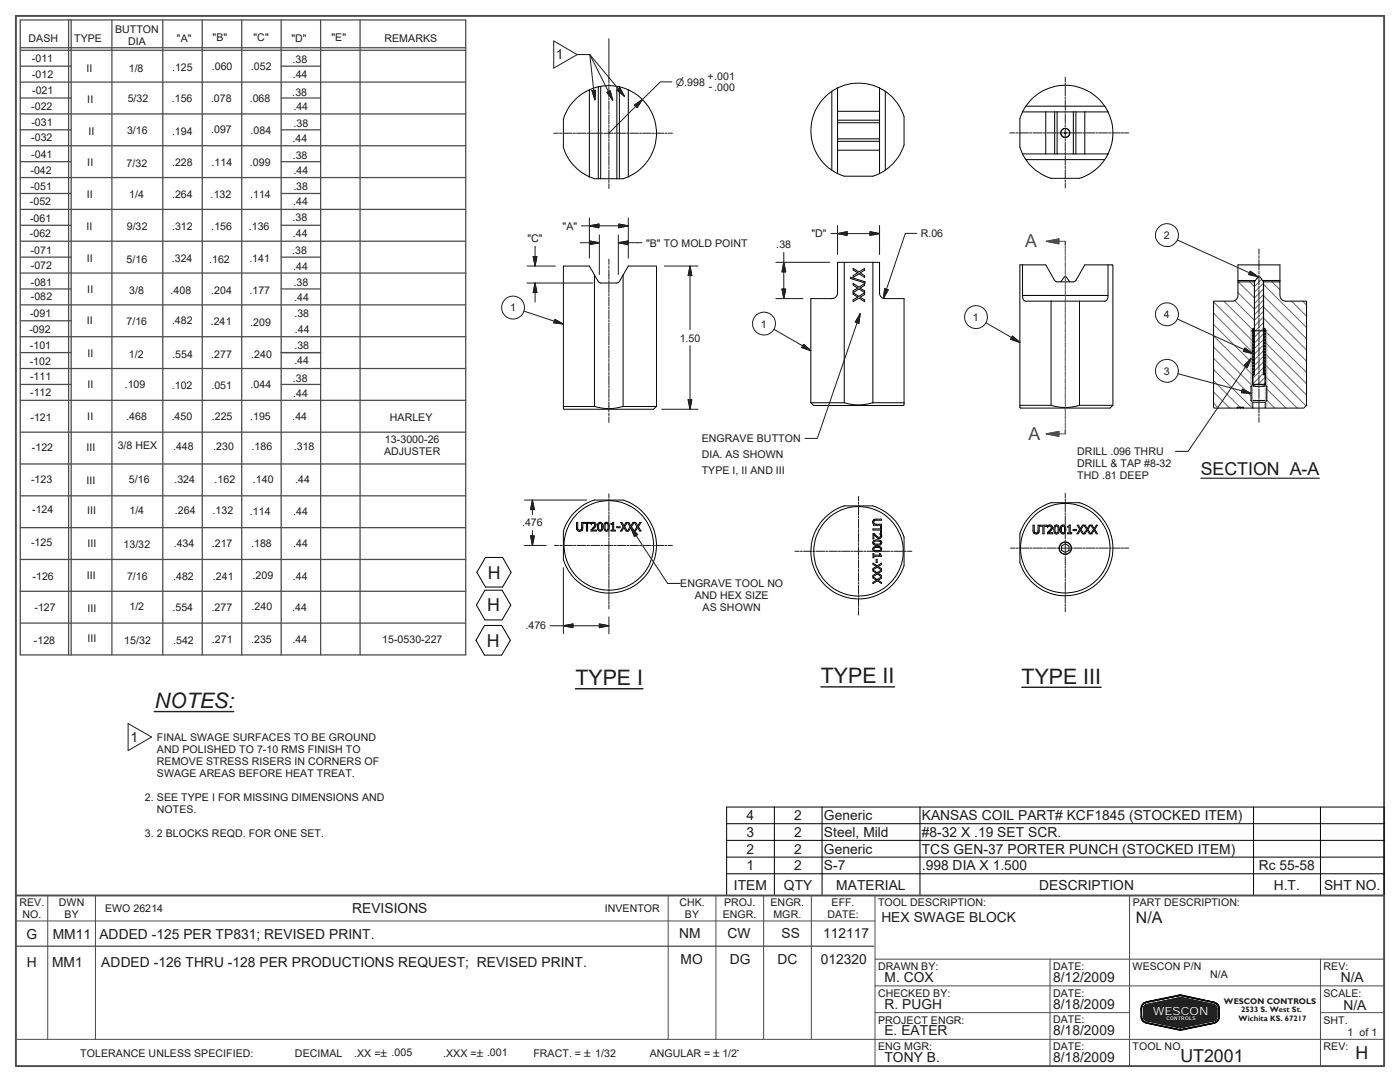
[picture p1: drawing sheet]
<svg xmlns="http://www.w3.org/2000/svg" width="279mm" height="216mm" viewBox="0 0 279 216" stroke-linecap="round" stroke-linejoin="round" font-family="sans-serif">
<g fill="none" stroke="#686868" stroke-width=".2">
<path d="M246.4 60l3.9 3.9 1.8-1.8M247.1 58.4l3.2 3.3 1.8-1.8M247.1 56.2l3.2 3.2 1.8-1.7M251.2 55.2l-.4 .4M251.8 55.8l-1.5 1.4-.9-1M252.1 58.8l-1.7 1.8M252.1 56.5l-1.7 1.8M252.2 59l8.6 8.6M252.2 56.8l8.6 8.6M253.9 56.2l1.5 1.6M242.2 78.2l3.2 3.2M242.2 76l5.3 5.3"/>
<path d="M242.2 73.7l7.7 7.7M242.2 71.5l7.5 7.5M242.2 69.2l7.7 7.8M242.2 67l7.8 7.8M242.2 64.7l7.8 7.9M242.2 62.5l7.8 7.8M242.2 60.2l7.8 7.9M244.3 60.1l5.7 5.7M250 65.7l.3 .1M250.1 70.5l.2 .1M250.1 69.9l.2 .1M250.1 71.1l.2 .1"/>
<path d="M250.1 69.3l.2 .1M250.1 71.8l.2 .1M250.1 68.7l.2 .1M250.1 72.4l.2 .1M250.1 68.1l.2 .1M250.1 73l.2 .1M250.1 67.5l.2 .1M250.1 73.6l.2 .1M250.1 66.9l.2 .1M250.1 74.2l.2 .1M250.1 66.3l.2 .1M250.2 74.7l.1 .1"/>
<path d="M252.1 74.5l-2.1 2.1M252.1 73.4l-2.1 2.1M252.1 72.2l-1.7 1.8M252.1 71.1l-1.7 1.8M252.1 70l-1.7 1.8M252.1 68.9l-1.7 1.7M252.1 67.8l-1.7 1.7M252.1 66.6l-1.7 1.8M252.1 65.5l-1.7 1.8M252.1 64.4l-1.7 1.8M252.1 63.3l-1.7 1.7M252.1 61l-1.7 1.8"/>
<path d="M252.2 63.5l8.6 8.6M252.2 61.3l8.6 8.6M252.2 66l.2 .1M252.2 70.8l.2 .2M252.2 70.2l.2 .1M252.2 69.6l.2 .1M252.2 72.1l.2 .1M252.2 69l.2 .1M252.2 72.7l.2 .1M252.2 68.4l.2 .1M252.2 73.3l.2 .1M252.2 73.9l.2 .1"/>
<path d="M252.2 67.2l.2 .1M252.2 74.5l.2 .1M252.2 66.6l.2 .1M252.2 71.4l.3 .1M252.2 67.7l.3 .2M252.5 76.4l-.3 .3M252.5 75.3l-1.4 1.4M252.5 70.6l8.3 8.2M252.5 68.3l8.3 8.3M252.5 66.1l8.3 8.2M252.5 75.1l6.4 6.3M252.5 72.8l8.1 8.2"/>
<path d="M252.8 79.9l1.6 1.5M252.8 77.6l3.8 3.8M257.8 60.1l3 3M260 60.1l.8 .8M242.2 80.5l1 .9"/>
</g>
<g fill="none" stroke="#000" stroke-width=".2">
<path d="M117.6 17.9a9.6 9.6 0 0 0-5.2 5.8v5.7a9.6 9.6 0 0 0 5.2 5.9M119.4 17.3l-1.8 .6v17.4M119.9 17.2l-.5 .1v18.4M119.9 17.2l1.3-.1 1.9 .1M119.9 17.2v18.5M123.1 17.2v18.5M123.1 17.2l.5 .1v18.4M123.6 17.3l1.8 .6M125.4 17.9a9.5 9.5 0 0 1 5.6 8.7 9.5 9.5 0 0 1-5.6 8.7M125.4 17.9v17.4M166 18.2a9.5 9.5 0 0 0 0 15.8M167.2 17.5a9.7 9.7 0 0 1 8.3 0"/>
<path d="M167.2 17.5l-1.2 .7v15.8l1.2 .6M167.2 17.5v6.5M175.5 17.5l1.2 .7v15.8l-1.2 .6M175.5 17.5v6.5M176.7 18.2a10.3 10.3 0 0 1 3.7 5v5.7a9.6 9.6 0 0 1-3.7 5.1M117.6 35.3l1 .4h.8M119.4 35.7h.5M119.9 35.7h3.2M123.1 35.7h.5M125.4 35.3l-1 .4h-.8M167.2 34.6l1.3 .6h5.7l1.3-.6M167.2 28.2h8.3"/>
<path d="M167.2 24.5h8.3M167.2 22.2h8.3M167.2 27.7h8.3M167.2 24h8.3M167.2 30h8.3M167.2 27.7v.5M167.2 24v.5M167.2 24.5v3.2M167.2 28.2v6.4M175.5 27.7v.5M175.5 24.5v3.2M175.5 28.2v6.4"/>
<path d="M175.5 24v.5M204.1 22.3l.6-1.1h15.8l.6 1.1M204.1 30.7h6.4M204.1 22.3h6.4M204.1 22.3l-.6 1.4v5.7l.6 1.3M204.7 31.9a9.3 9.3 0 0 0 5.1 3.7h5.6a9.8 9.8 0 0 0 5.1-3.7M204.7 21.2a9.5 9.5 0 0 1 15.8 0M208.7 22.3v8.4M210.5 30.7h.5M210.5 22.3v8.4M210.5 22.3h.5M211 22.3h3.2"/>
<path d="M211 30.7h3.2M211 22.3v8.4M214.2 30.7h.5M214.2 22.3v8.4M214.2 22.3h.5M214.7 22.3h6.4M214.7 30.7h6.4M214.7 22.3v8.4M216.5 22.3v8.4M221.1 30.7l-.6 1.2h-15.8l-.6-1.2M221.1 22.3a9.5 9.5 0 0 1 0 8.4M118.6 54.9l.9 1.4 .4 .2 3.5-.1 1-1.5"/>
<path d="M118.6 54.9l-1-1.8h-5.2v28M118.6 54.9v26.2M124.4 54.9v26.2M124.4 54.9l1-1.8h5.6v28M168.5 52.3h5.7M168.5 52.3v28.1M168.5 52.3h-1.3v6.1a1.15 1.15 0 0 1-1.2 1.2h-4.2v20.8M169.8 55.3l2.8 .9v.3l-2.8-.9zM170.3 56.6l1.1 .7 1.2-.7v.3l-.9 .6 .9 .5v.8l-.9 .5 .9 .6v.3l-1.2-.7-1.1 .7v-.4l.9-.5-.9-.6v-.7l.9-.5-.9-.6zM170.3 53.6l1.1 .7 1.2-.7v.3l-.9 .6 .9 .5v.4l-1.2-.8-1.1 .8v-.4l.9-.6-.9-.5zM172.6 58.4l-1.2-.7-1.1 .7 1.1 .7 1.2-.7M174.2 52.3v28.1"/>
<path d="M174.2 52.3h1.3v6.1a1.12 1.12 0 0 0 1.2 1.2h3.7v20.8M204.1 58.9l.1 .9 .4 .3h5.2M204.1 58.9h17l-.1 .7-.4 .5h-5.2M204.1 52.9h4.6l1.8 3.1 .5 .2h3.5l2-3.3h4.6M204.1 52.9h-.6v28M204.1 52.9v6M211.7 56.2l.7-1h.4l.7 1M221.1 52.9h1v28M221.1 52.9v6M247.1 56v.2M247.1 56v-3.1h8.3v3.1M247.1 56h3.5"/>
<path d="M250.3 56.2h.1M251.1 55.2h.3l.7 1v18.6h.4v1.9h-2.5v-1.9h.4v-18.6zM251.9 56h3.5M252.1 56.2h.1M255.4 56v.2M209.8 60.1h5.6M209.8 60.1v20.8M215.4 60.1v20.8M249.7 66h3.1M249.7 79.9h3.1M249.7 79.9a1.88 1.88 0 0 0 1.8 .4h1l.3-.4M249.7 77.1a3.3 3.3 0 0 1 3.1 0"/>
<path d="M249.7 77.1v2.8M249.7 77.1h3.1M250 65.6h.1M250 76.9v-11.3l.3-.2v-9.2h-3.2l-.1 3-.4 .7-.7 .2h-3.7v21.2l.1 .1h4.6v-.1h1.2v.1h1.9v-1.2M250 66.3l.4 .2M250 74.3l.4 .1M250 66.9l.4 .2M250 73.6l.4 .2M250 67.5l.4 .2M250 73l.4 .2M250 68.2l.4 .1M250 72.4l.4 .2"/>
<path d="M250 68.7l.4 .3M250 71.8l.4 .2M250 69.4l.4 .2M250 71.2l.4 .2M250 70l.4 .2M250 70.6l.4 .2M250 65.6l.3 .1-.2 .2zM250 65.7l.4 .2M250.1 74.7l.2 .1zM250.3 66.2h.1M250.3 74.7l.1 .1M250.3 74.1h.1"/>
<path d="M250.3 66.8h.1M250.3 73.5h.1M250.3 67.4h.1M250.3 72.9h.1M250.3 68l.1 .1M250.3 72.3h.1M250.3 68.6l.1 .1M250.3 71.7h.1M250.3 69.2l.1 .1M250.3 71.1h.1M250.3 69.8l.1 .1M250.3 70.5h.1"/>
<path d="M250.3 72.3l-.3 .1M250.3 72.3v.2l-.3-.1M250.3 65.6h.1M250.3 65.4h.1M252.1 66.4l.4 .2M252.1 66.7h.1M252.1 74.3l.4 .2M252.1 74.7h.1M252.1 67l.4 .2M252.1 67.3h.1M252.1 73.7l.4 .2M252.1 74h.1"/>
<path d="M252.1 67.6l.4 .2M252.1 67.9h.1M252.1 73.1l.4 .2M252.1 73.4h.1M252.1 68.2l.4 .3M252.1 68.6h.1M252.1 72.5l.4 .2M252.1 72.8h.1M252.1 68.9l.4 .2M252.1 69.2h.1M252.1 71.9l.4 .2M252.1 72.2h.1"/>
<path d="M252.1 69.5l.4 .2M252.1 69.8h.1M252.1 71.3l.4 .2M252.1 71.6h.1M252.1 70.1l.4 .2M252.1 70.4h.1M252.1 70.7l.4 .2M252.1 71h.1M252.1 65.6h.4M252.1 65.8l.4 .2M252.1 65.4h.1M252.1 66.1h.1"/>
<path d="M252.5 76.9v-11.3l-.3-.2v-9.2h3.2v2.7l.1 .6 .4 .4 .7 .2h4.2v20.8l-.6 .5h-7.7v-1.2M252.8 77.1v2.8M112.4 81.1h6.2M124.4 81.1h6.6M124.4 81.1a9.9 9.9 0 0 1-5.8 0M131 81.1l-.6 .6h-16.8a1.07 1.07 0 0 1-1.2-.2v-.4M161.8 80.4h6.7M168.5 80.4a9.9 9.9 0 0 0 5.7 0M174.2 80.4h6.2M180.4 80.4v.4a.67 .67 0 0 1-.8 .1h-17.2l-.6-.5M203.5 80.9h6.3M209.8 80.9a9.7 9.7 0 0 0 5.6 0"/>
<path d="M215.4 80.9h6.7M222.1 80.9l-.6 .5h-16.8a1.06 1.06 0 0 1-1.2-.1v-.4M246.9 81.4h.1M247 81.4h.5M247 81.3v.1M247.5 81.4h.6M247.5 81.3v.1M248.1 81.3v.1M250 81.4h2.5M96.8 117.8h3.4l1.7 2.9-1.7 3h-3.4l-1.7-3zM96.9 111.2h3.4l1.7 3-1.7 2.9h-3.4l-1.7-2.9zM114.5 102.4a7.7 7.7 0 0 1 4.6-2.6h2.9a7.2 7.2 0 0 1 6.7 2.8 9.5 9.5 0 0 1-2.6 14.6 9.5 9.5 0 0 1-13.7-5.8v-3a7 7 0 0 1 2.1-6z"/>
<path d="M115.1 104.2h.2v1.4l.4 .2 .3-.2 .1-1.4h.2v1.3l-.2 .4-.6 .1-.4-.3zM116.5 104.2h1.3v.2h-.5v1.6h-.2v-1.6h-.6zM118 104.3l.6-.1 .3 .2-.1 .7-.6 .7h.8v.2h-1v-.3l.7-.9-.1-.4-.6 .2zM118 104.6h.1M119.4 104.4l.6-.2 .3 .4v.9l-.4 .5-.5-.1-.1-.3v-1zM119.6 104.4l.4 .1 .1 .4-.1 .8-.2 .1h-.2l-.1-.3v-.7zM120.8 104.3h.5l.3 .3-.1 1.1-.3 .3-.4-.1-.2-.2-.1-1.1zM120.9 104.4h.3l.2 .4v.7l-.3 .3-.2-.1-.1-.2zM121.9 104.5l.6-.3v1.6h.3v.2h-.9v-.2h.4v-1.2h-.4zM123.1 105.1h.6v.2h-.6zM123.9 104.2h.2l.4 .7 .4-.7h.6l.4 .7 .4-.7h.6l.4 .7 .4-.7h.2l-.5 .9 .5 .9h-.2l-.4-.7-.5 .7h-.5l-.4-.7-.4 .7h-.6l-.4-.7-.4 .7h-.3l.6-.9zM125.2 104.2l-.5 .9 .5 .9"/>
<path d="M125.2 104.2l.6 .9-.6 .9M126.6 104.2l.5 .9-.5 .9-.6-.9zM164.7 103.3a7.2 7.2 0 0 1 6.4-2.4h.7a7.1 7.1 0 0 1 6.5 2.6 7.2 7.2 0 0 1 2.1 6.3v.7a7.2 7.2 0 0 1-2.8 6.7 9.5 9.5 0 0 1-13.2-.7 9.5 9.5 0 0 1 .3-13.2zM174.2 110.5h.2v.3h1.1v-.3h.2l.2 .5h-1.5v.3h-.2zM174.2 106.5h.3l.8 .7h.4l.1-.4-.2-.3h.3v.6l-.2 .3h-.4l-.9-.7v.8h-.2zM174.2 105.5h1.5v-.5h.2v1.3h-.2v-.5h-1.5zM174.2 112.4l.8 .5 .9-.5v.2l-.6 .5 .6 .4v.5l-.6 .4 .6 .4v.6l-.6 .4 .6 .4v.2l-.8-.5-.9 .5v-.2l.7-.4-.7-.5v-.5l.7-.4-.7-.4v-.6l.7-.4-.7-.4zM174.2 115.1l.9-.6 .8 .6-.9 .6zM174.3 109.2l1-.2 .4 .1 .3 .5-.1 .3-.3 .2h-1.1l-.3-.5zM174.3 103.8l.3-.2h1.3v.2h-1.3l-.2 .3 .1 .4 1.4 .1v.2l-1.5-.1-.2-.4zM174.3 107.9l.6-.2 .7 .1 .3 .2v.5l-.4 .3h-.9l-.4-.4zM174.3 104.6h.1"/>
<path d="M174.4 108.1l.3-.1h.8l.2 .1 .1 .3-.3 .2h-.9l-.2-.2zM174.4 109.4l1.1-.1 .2 .1 .1 .2-.3 .3-1-.1-.1-.2zM174.9 111.6h.1v.6h-.1zM175.6 106.5h.1M175.9 113.7l-.8-.5-.9 .5 .8 .6 .9-.6M206.1 102.4a7.5 7.5 0 0 1 4.1-2.1h2.9a7.2 7.2 0 0 1 6.7 2.8 9.5 9.5 0 0 1-2.6 14.6 9.5 9.5 0 0 1-13.7-5.7v-3.1a7.2 7.2 0 0 1 2.6-6.5zM206.2 104.8h.2v1.4l.4 .1 .3-.1 .1-1.4h.2v1.3l-.1 .3-.5 .2-.5-.2-.1-.3zM207.5 104.8h1.4v.2h-.5v1.5h-.3v-1.5h-.6zM209.1 104.9l.7-.1 .2 .2v.5l-.7 .8h.8v.2h-1v-.3l.7-.8-.1-.4-.6 .1zM209.1 105.1h.1M210.5 104.9l.5-.1 .3 .3 .1 .8-.1 .4-.3 .2h-.3l-.3-.3-.1-.8zM210.6 105.1l.4-.2 .2 .3v.9l-.3 .2-.3-.1z"/>
<path d="M211.8 104.9l.6-.1 .3 .5v.7l-.4 .5h-.3l-.3-.2-.1-.9zM211.9 108.9l.7-.4 .7 .4v.9l-.7 .4-.7-.4zM211.9 105l.3-.1 .2 .3v.8l-.2 .3h-.2l-.1-.2zM213.1 105l.5-.2v1.5h.3v.2h-.8v-.2h.3v-1.1h-.3zM214.2 105.6h.6v.3h-.6zM215 104.8h.2l.4 .7 .4-.7h.6l.4 .7 .4-.7h.6l.4 .7 .4-.7h.2l-.5 .8 .5 .9h-.2l-.4-.7-.5 .7h-.5l-.4-.7-.4 .7h-.6l-.4-.7-.4 .7h-.3l.6-.9zM216.3 104.8l.6 .8-.6 .9-.5-.9 .5-.8M217.7 104.8l-.6 .8 .6 .9M217.7 104.8l.5 .8-.5 .9M96.7 124.8h3.4l1.8 3-1.8 2.9h-3.4l-1.7-2.9zM145 161h131.2v17.7h-131.2zM145 164.4h131.2"/>
<path d="M145 167.7h131.2M145 171h131.2M145 174.3h131.2M154.5 161v17.7M164.1 161v17.7M183.6 161v17.7M250.2 161v17.7M263.5 161v17.7M228.1 200.3l.7-.4 6.7-1.4 7.3 1.7 .5 .8v2.1l-.3 .7-.7 .4-6.8 1.4-7.2-1.7-.4-.3-.2-.8 .1-1.8zM228.2 200.4l.6-.4 6.7-1.4 7.2 1.7 .3 .3 .2 .4v2.1l-.2 .5-.7 .5-6.8 1.4-7.1-1.6-.4-.4-.2-.7 .1-1.8z"/>
<circle cx="212.6" cy="26.5" r=".18"/>
<circle cx="212.6" cy="26.5" r=".92"/>
<circle cx="212.6" cy="26.5" r=".88"/>
<circle cx="250.2" cy="70.6" r=".15"/>
<circle cx="250.2" cy="70" r=".15"/>
<circle cx="250.2" cy="71.2" r=".15"/>
<circle cx="250.2" cy="71.8" r=".15"/>
<circle cx="250.2" cy="68.2" r=".15"/>
<circle cx="250.2" cy="73.6" r=".15"/>
<circle cx="250.2" cy="66.3" r=".15"/>
<circle cx="250.2" cy="69.4" r=".15"/>
<circle cx="250.2" cy="68.7" r=".15"/>
<circle cx="250.2" cy="73" r=".15"/>
<circle cx="250.2" cy="67.5" r=".15"/>
<circle cx="250.2" cy="66.9" r=".15"/>
<circle cx="250.2" cy="74.3" r=".15"/>
<circle cx="252.3" cy="66" r=".15"/>
<circle cx="252.3" cy="70.9" r=".15"/>
<circle cx="252.3" cy="71.5" r=".15"/>
<circle cx="252.3" cy="70.3" r=".15"/>
<circle cx="252.3" cy="67.8" r=".15"/>
<circle cx="252.3" cy="69.7" r=".15"/>
<circle cx="252.3" cy="69.1" r=".15"/>
<circle cx="252.3" cy="72.7" r=".15"/>
<circle cx="252.3" cy="73.9" r=".15"/>
<circle cx="252.3" cy="66.6" r=".15"/>
<circle cx="252.3" cy="72.1" r=".15"/>
<circle cx="252.3" cy="68.5" r=".15"/>
<circle cx="252.3" cy="73.3" r=".15"/>
<circle cx="252.3" cy="67.2" r=".15"/>
<circle cx="252.3" cy="74.5" r=".15"/>
<circle cx="121.5" cy="108.8" r="8.9"/>
<circle cx="171.4" cy="110" r="8.9"/>
<circle cx="212.6" cy="109.4" r="1.2"/>
<circle cx="212.6" cy="109.4" r="1.23"/>
<circle cx="212.6" cy="109.4" r="8.9"/>
</g>
<g fill="none" stroke="#969696" stroke-width=".2">
<path d="M249.7 66v.3M249.7 66.5v.6M249.7 67.3v.6M249.7 68v.6M249.7 68.8v.6M249.7 69.6v.6M249.7 70.3v.7M249.7 71.1v.6M249.7 71.9v.6M249.7 72.6v.7M249.7 73.4v.6M249.7 74.2v.6"/>
<path d="M249.7 75v.6M249.7 75.7v.6M249.7 76.5v.6M249.7 77.3v.6M249.7 78.1v.6M249.7 78.8v.7M249.7 79.6v.6M250 77v.3M250 77.4v.7M250 78.3v.6M250 79.1v.6M250 79.9v.3"/>
<path d="M252.5 77v.3M252.5 77.4v.7M252.5 78.3v.6M252.5 79.1v.6M252.5 79.9v.3M252.8 66v.3M252.8 66.5v.6M252.8 67.3v.6M252.8 68v.6M252.8 68.8v.6M252.8 69.6v.6M252.8 70.3v.7"/>
<path d="M252.8 71.1v.6M252.8 71.9v.6M252.8 72.6v.7M252.8 73.4v.6M252.8 74.2v.6M252.8 75v.6M252.8 75.7v.6M252.8 76.5v.6M252.8 77.3v.6M252.8 78.1v.6M252.8 78.8v.7M252.8 79.6v.6"/>
<path d="M249.7 80.4v.6M249.7 81.1v.3M252.8 80.4v.6M252.8 81.1v.3"/>
</g>
<path d="M239.6 95.4h23.7" fill="none" stroke="#1b1b1b" stroke-width=".23"/>
<g fill="#1b1b1b" stroke="#1b1b1b" stroke-width=".2">
<path d="M228.6 200.6l.3-.2z"/>
<path d="M228.4 200.7l.5-.3z"/>
<path d="M228.4 200.7l.5-.3-.6 .5z"/>
<path d="M228.3 200.9l.6-.5-.6 .6z"/>
<path d="M228.3 201l.6-.6-.7 .9z"/>
<path d="M228.9 200.4l-.7 2.4v-1.5z"/>
<path d="M228.9 200.4v3.3l-.7-.9z"/>
<path d="M228.2 202.8l.7 .9z"/>
<path d="M228.3 203l.6 .7z"/>
<path d="M228.3 203.2l.6 .5z"/>
<path d="M228.4 203.3l.5 .4z"/>
<path d="M228.6 203.5l.3 .2z"/>
<path d="M228.9 200.4l6.6-1.4-6.6 4.7z"/>
<path d="M228.9 203.7l6.6-4.7v6.1z"/>
<path d="M235.5 199l6.7 1.4-6.7 4.7z"/>
<path d="M235.5 205.1l6.7-4.7v3.3z"/>
<path d="M242.2 200.4l.6 .9-.6 2.4z"/>
<path d="M242.8 201.3v1.6l-.6 .8z"/>
<path d="M242.8 202.9l-.6 .8z"/>
<path d="M242.8 203.1l-.6 .6z"/>
<path d="M242.2 203.7l.5-.5z"/>
<path d="M242.2 203.7l.5-.3z"/>
<path d="M242.2 203.7l.3-.2z"/>
<path d="M242.2 200.4l.6 .7v.2z"/>
<path d="M242.2 200.4l.6 .7z"/>
<path d="M242.2 200.4l.5 .5z"/>
<path d="M242.2 200.4l.5 .3z"/>
<path d="M242.2 200.4l.3 .2z"/>
<path d="M228.8 199.9l6.7-1.3-6.7 1.4z"/>
<path d="M228.5 200l.3-.1v.1z"/>
<path d="M228.5 200h.3l-.2 .1z"/>
<path d="M228.2 200.2l.3-.2 .1 .1z"/>
<path d="M228.2 200.2l.4-.1-.3 .2z"/>
<path d="M228.2 200.2l.1 .1-.3 .1z"/>
<path d="M228 200.4l.3-.1z"/>
<path d="M228 200.4h.1l-.2 .3z"/>
<path d="M227.9 200.7l.2-.3-.1 .3z"/>
<path d="M227.9 200.7h.1l-.2 .2z"/>
<path d="M228 200.7l-.2 .2z"/>
<path d="M227.8 200.9l.1 .1-.2 .3z"/>
<path d="M227.9 201l-.2 .3z"/>
<path d="M227.7 201.3h.1v1.5z"/>
<path d="M227.7 201.3l.1 1.5h-.1z"/>
<path d="M227.7 202.8l.2 .3z"/>
<path d="M227.7 202.8l.2 .3-.1 .1z"/>
<path d="M227.8 203.2l.1-.1 .1 .3z"/>
<path d="M227.8 203.2l.2 .2h-.1z"/>
<path d="M227.9 203.4h.1l.1 .2z"/>
<path d="M227.9 203.4l.2 .2-.1 .1z"/>
<path d="M228 203.7l.1-.1 .2 .2z"/>
<path d="M228 203.7l.3 .1z"/>
<path d="M228.2 203.9l.4 .1z"/>
<path d="M228.6 204h.2h-.3z"/>
<path d="M228.5 204h.3z"/>
<path d="M228.8 204l6.7 1.5z"/>
<path d="M228.8 204.1l6.7 1.4v.1z"/>
<path d="M235.5 205.5l6.8-1.3-6.8 1.4z"/>
<path d="M235.5 198.6l6.8 1.4z"/>
<path d="M235.5 198.5l6.8 1.5-6.8-1.4z"/>
<path d="M228.8 199.9l6.7-1.4v.1z"/>
<path d="M242.3 200h.3z"/>
<path d="M242.3 200.1l.3-.1-.1 .2z"/>
<path d="M242.6 200l.2 .2h-.3z"/>
<path d="M242.5 200.2h.3z"/>
<path d="M242.8 200.2l.3 .2z"/>
<path d="M242.8 200.3l.3 .1-.1 .1z"/>
<path d="M243 200.5l.1-.1 .1 .3z"/>
<path d="M243 200.5l.2 .2h-.1z"/>
<path d="M243.1 200.7h.1l.1 .3z"/>
<path d="M243.1 200.7l.2 .3h-.1z"/>
<path d="M243.2 201h.1v.3z"/>
<path d="M243.2 201l.1 .3z"/>
<path d="M243.2 201.3h.1v1.6z"/>
<path d="M243.2 201.3l.1 1.6h-.1z"/>
<path d="M243.2 202.9h.1l-.1 .3z"/>
<path d="M243.3 202.9v.3h-.1z"/>
<path d="M243.2 203.2h.1l-.2 .2z"/>
<path d="M243.3 203.2l-.1 .3-.1-.1z"/>
<path d="M243.1 203.4l.1 .1-.2 .1z"/>
<path d="M243 203.6l.2-.1-.1 .2z"/>
<path d="M243 203.6l.1 .1-.3 .1z"/>
<path d="M242.8 203.8l.3-.1z"/>
<path d="M242.5 204l.3-.1z"/>
<path d="M242.5 204l.3-.1-.2 .2z"/>
<path d="M242.3 204.1l.2-.1 .1 .1z"/>
<path d="M242.3 204.1h.3l-.3 .1z"/>
<path d="M235.5 205.5l6.8-1.4v.1z"/>
<path d="M202.1 67.1l1.4 1.2-1.8-.6z"/>
<path d="M110.7 63.7l1.7 1-1.9-.3z"/>
<path d="M249.5 54.1l1.6 1.1-1.9-.4z"/>
<path d="M247.9 77.6l1.8 .9-1.9-.1z"/>
<path d="M248.4 69.4l1.6 1.2-1.9-.5z"/>
<path d="M173.6 46.2l1.9 .4-1.9 .4z"/>
<path d="M167.2 46.6l1.9-.4v.8z"/>
<path d="M156.4 52.3l.4 2h-.7z"/>
<path d="M156.1 57.7h.7l-.4 1.9z"/>
<path d="M176.6 57.6l.7 .2-1 1.7z"/>
<path d="M160.4 68.7l1.4 1.3-1.8-.7z"/>
<path d="M117.7 48.1l1.9 .3-1.9 .4z"/>
<path d="M123.4 48.4l1.9-.3v.7z"/>
<path d="M117.6 45.1l1.9-.4v.7z"/>
<path d="M123.5 44.7l1.9 .4-1.9 .3z"/>
<path d="M106.4 51.2h.7l-.3 1.9z"/>
<path d="M106.8 56.5l.3 1.9h-.7z"/>
<path d="M137.7 53.1l.4 1.9h-.8z"/>
<path d="M137.3 79.8h.8l-.4 1.9z"/>
<path d="M126.6 21l1.6-1.1-1.1 1.6z"/>
<path d="M119.6 124.5l1.9 .4-1.9 .3z"/>
<path d="M112.4 124.9l1.9-.4v.7z"/>
<path d="M105.9 106.9h.7l-.3 1.9z"/>
<path d="M106.3 99.8l.3 1.9h-.7z"/>
<path d="M248.3 72.9l1.4-1.4-.8 1.8z"/>
<path d="M125.9 105.3l1.4 1.4-.7 .4z"/>
<path d="M123.1 18l.6-.5 .9 1.7z"/>
<path d="M121.1 18.4l.7-.3 .5 1.9z"/>
<path d="M118.1 18.1l.8-.1-.2 1.9z"/>
<path d="M171.7 62.6l-.3 1.9-.7-.2z"/>
</g>
<path d="M3.2 3.2h273v209.5h-273zM3.2 178.7h273" fill="none" stroke="#4c4c4c" stroke-width=".38"/>
<g fill="none" stroke="#4c4c4c" stroke-width=".2">
<path d="M208.8 48.2l2.5-.5v1zM208.8 48.2h3.8v.7M212.6 49v.2M212.6 49.3v.2M212.6 49.6v.8M212.6 50.5v.2M212.6 50.8v.1M212.6 51.1v.7M212.6 51.9v.2M212.6 52.2v.2M212.6 52.5v.8M212.6 53.4v.2"/>
<path d="M212.6 53.7v.1M212.6 54v.7M212.6 54.8v.2M212.6 55.1v.2M212.6 55.4v.8M212.6 56.3v.1M212.6 56.6v.1M212.6 56.9v.7M212.6 57.7v.2M212.6 58v.2M212.6 58.3v.8M212.6 59.2v.1"/>
<path d="M212.6 59.5v.1M212.6 59.7v.8M212.6 60.6v.2M212.6 60.9v.2M212.6 61.2v.8M212.6 62.1v.1M212.6 62.4v.1M212.6 62.6v.8M212.6 63.5v.2M212.6 63.8v.2M212.6 64.1v.8M212.6 65v.1"/>
<path d="M212.6 65.3v.1M212.6 65.5v.8M212.6 66.4v.2M212.6 66.7v.1M212.6 67v.7M212.6 67.9v.1M212.6 68.2v.1M212.6 68.4v.8M212.6 69.3v.2M212.6 69.6v.1M212.6 69.9v.7M212.6 70.8v.1"/>
<path d="M212.6 71v.2M212.6 71.3v.8M212.6 72.2v.2M212.6 72.5v.1M212.6 72.8v.7M212.6 73.7v.1M212.6 73.9v.2M212.6 74.2v.8M212.6 75.1v.2M212.6 75.4v.1M212.6 75.7v.7M212.6 76.6v.1"/>
<path d="M212.6 76.8v.2M212.6 77.1v.8M212.6 78v.1M212.6 78.3v.1M212.6 78.6v.7M212.6 79.5v.1M212.6 79.7v.2M208.8 86.6l2.5-.5v1zM212.6 80v.8M212.6 80.9v.1M212.6 81.2v.1M212.6 81.4v.8"/>
<path d="M212.6 82.3v.2M212.6 82.6v.2M212.6 82.9v.8M212.6 83.8v.1M212.6 84.1v.1M212.6 84.3v.8M212.6 85.2v.2M212.6 85.5v.2M212.6 85.8v.8h-3.8M9.5 178.7v28.7M19 178.7v28.7M133.3 178.7v28.7"/>
<path d="M142.9 178.7v28.7M152.4 178.7v28.7M161.9 178.7v28.7M174.6 178.7v34M225.4 178.7v34M3.3 183.8h171.3M174.6 196.7h101.6M174.6 191.4h101.6M209.5 191.4v21.3M263.5 191.4v21.3M3.3 207.4h272.9M174.6 202.1h50.8"/>
<path d="M263.5 202.1h12.7"/>
</g>
<g fill="#4c4c4c" stroke="#4c4c4c" stroke-width=".2">
<path d="M208.8 48.2l2.5-.5v1z"/>
<path d="M208.8 86.6l2.5-.5v1z"/>
</g>
<g fill="none" stroke="#4c4c4c" stroke-width=".25">
<path d="M4 10h88.9M4 9.5h88.9M4 4h88.9v126.7h-88.9zM4 19.6h10.2M4 13.2h10.2M4 16.4h88.9M13.7 4v126.7M14.2 4v126.7M22.3 4v126.7M32.5 4v126.7M40.4 4v126.7M48.2 4v126.7"/>
<path d="M56.1 4v126.7M56.1 19.6h7.9M56.1 13.2h7.9M64 4v126.7M71.9 4v126.7M4 38.6h10.2M4 32.3h10.2M4 25.9h10.2M4 35.4h88.9M4 29.1h88.9M4 22.7h88.9M56.1 38.6h7.9"/>
<path d="M56.1 32.3h7.9M56.1 25.9h7.9M4 57.7h10.2M4 51.3h10.2M4 45h10.2M4 54.5h88.9M4 48.1h88.9M4 41.8h88.9M56.1 57.7h7.9M56.1 51.3h7.9M56.1 45h7.9M4 76.7h10.2"/>
<path d="M4 70.4h10.2M4 64h10.2M4 79.9h88.9M4 73.5h88.9M4 67.2h88.9M4 60.8h88.9M56.1 76.7h7.9M56.1 70.4h7.9M4 98.9h88.9M4 92.6h88.9M4 86.2h88.9M4 118h88.9"/>
<path d="M4 111.6h88.9M4 105.3h88.9M4 124.3h88.9M3.3 188.8h171.1"/>
</g>
<path d="M235.5 199l6.9 1.5 .4 .5-.1 2.3-.5 .4-6.7 1.4-6.6-1.4-.6-.4-.1-.5" fill="none" stroke="#1b1b1b" stroke-width=".36"/>
<g fill="none" stroke="#1b1b1b" stroke-width=".2">
<path d="M110.5 8.2l4.7 2.7-4.7 2.7zM115.2 10.9h2.5l1 9M115.2 10.9h2.5l6.9 8.3M115.2 10.9h2.5l3.7 7.3M118.1 18.1l.8-.1-.2 1.9zM121.4 18.3l-.3 .1 .3 .4M121.5 16.8v.4M121.5 17.4v1.9M121.5 19.5v.5M121.5 7.7v8.8M121.6 18.6l.7 1.4M121.6 19.1l.7 .9"/>
<path d="M121.6 18.2l.2-.1 .5 1.9M123.1 18l.6-.5 .9 1.7zM134.1 16.3h-2.3l-10.3 10.3M212.6 15.4v.9M212.6 16.6v.4M212.6 17.3v1.8M212.6 19.3v.5M110.5 26.6h.9M111.7 26.6h.4M112.4 26.6h1.8M114.4 26.6h.5M115.1 26.6h1.8"/>
<path d="M117.1 26.6h.5M117.8 26.6h1.9M119.9 26.6h.5M120.6 26.6h1.7M121.5 20.2v1.8M121.5 22.2v.5M121.5 22.9v1.9M121.5 25v.4M121.5 25.7v1.8M121.5 27.7v.5M121.5 28.4v1.8M121.5 30.5v.4"/>
<path d="M121.5 31.2v1.8M121.5 33.3v.4M121.5 33.9v1.9M121.5 36v.4M121.5 36.7v.9M122.6 26.6h.4M123.2 26.6h1.7M125.1 26.6h.4M125.7 26.6h1.7M126.6 21l1.6-1.1-1.1 1.6zM127.6 26.6h.5M128.3 26.6h1.7"/>
<path d="M130.2 26.6h.4M130.8 26.6h1.7M132.7 26.6h.4M133.3 26.6h.9M201.5 26.5h1M202.7 26.5h.5M203.4 26.5h1.8M205.5 26.5h.4M206.1 26.5h1.9M208.2 26.5h.5M208.9 26.5h1.9M211 26.5h.5"/>
<path d="M211.7 26.5h1.7M212.6 20v1.9M212.6 22.1v.5M212.6 22.8v1.9M212.6 24.9v.5M212.6 25.6v1.8M212.6 27.7v.4M212.6 28.3v1.9M212.6 30.4v.5M212.6 31.1v1.8M212.6 33.2v.4M212.6 33.9v1.8"/>
<path d="M212.6 35.9v.5M212.6 36.6v.9M213.7 26.5h.4M214.3 26.5h1.7M216.2 26.5h.4M216.8 26.5h1.7M218.7 26.5h.5M219.4 26.5h1.7M221.3 26.5h.4M221.9 26.5h1.7M223.8 26.5h.4M224.4 26.5h.9"/>
<path d="M105.2 56.5h13.1M105.2 53.1h5.6M106.4 51.2h.7l-.3 1.9zM106.8 49.2v3.9M106.8 56.5v3.8M106.8 56.5l.3 1.9h-.7zM117.6 45.1l1.9-.4v.7zM117.6 43.5v8M117.7 48.1l1.9 .3-1.9 .4zM119.6 48.4h-3.8M119.6 46.9v7.9M121.5 51.7v1"/>
<path d="M121.5 53v.6M121.5 53.8v2M121.5 56v.4M121.5 56.6v1.8M121.5 58.6v.4M121.5 59.3v1.7M123.4 48.4l1.9-.3v.7zM123.4 48.4h4.7M123.4 46.9v7.9M123.5 44.7l1.9 .4-1.9 .3zM125.4 43.5v8M125.4 45.1h-9.4"/>
<path d="M132.6 53.1h6.7M137.7 53.1v12.7M137.7 53.1l.4 1.9h-.8zM154.8 52.3h10.8M154.8 59.6h5.5M156.1 57.7h.7l-.4 1.9zM156.4 50.4v9.2M156.4 52.3l.4 2h-.7zM165.8 46.6h9.7M167.2 46.6l1.9-.4v.8zM167.2 45v5.8M173.6 46.2l1.9 .4-1.9 .4z"/>
<path d="M175.5 45v5.8M176.6 57.6l.7 .2-1 1.7zM183 46.6h-2.3l-4.4 12.9M234.9 47.9l16.2 7.3M249.5 54.1l1.6 1.1-1.9-.4zM251.2 49.7v1.1M251.2 51v.5M251.2 51.8v2.1M251.2 54.1v.6M251.2 54.9v2M251.2 57.1v.5M251.2 57.8v1.9"/>
<path d="M251.2 60v.4M104.6 62.1l7.8 2.6M110.7 63.7l1.7 1-1.9-.3zM121.5 61.2v.4M121.5 61.9v1.7M121.5 63.8v.5M121.5 64.5v1.8M121.5 66.4v.5M121.5 67.1v1.8M121.5 69.1v.4M121.5 69.7v1.8M121.5 71.7v.4"/>
<path d="M121.5 72.4v1.7M121.5 74.3v.5M121.5 75v1.7M121.5 76.9v.5M121.5 77.6v1.8M121.5 79.5v.5M137.3 79.8h.8l-.4 1.9zM137.7 69v12.7M154.5 65.7l7.3 4.3M160.4 68.7l1.4 1.3-1.8-.7zM171.7 62.6l-8.6 24.9h-2.5M171.7 62.6l-.3 1.9-.7-.2z"/>
<path d="M196.8 64.4l6.7 3.9M202.1 67.1l1.4 1.2-1.8-.6zM234.9 63.6l15.1 7M235.1 74.6l14.6 3.9M247.9 77.6l1.8 .9-1.9-.1zM248.3 72.9l1.4-1.4-.8 1.8zM248.4 69.4l1.6 1.2-1.9-.5zM249.7 71.5l-12.6 18.6h-2.5M251.2 60.7v1.9M251.2 62.8v.5M251.2 63.5v1.9M251.2 65.6v.5"/>
<path d="M251.2 66.3v1.9M251.2 68.5v.4M251.2 69.2v1.8M251.2 71.3v.5M251.2 72v1.9M251.2 74.1v.5M251.2 74.8v1.9M251.2 76.9v.5M251.2 77.6v1.9M251.2 79.8v.4M104.7 99.8h12.4M106.3 99.8v2.9"/>
<path d="M106.3 99.8l.3 1.9h-.7zM121.5 98.6v.8M121.5 99.6v.5M121.5 82.4v.6M121.5 83.2v1.1M121.5 80.2v1.9M132 81.7h7.3M171.3 99v.9M212.6 98.4v.9M212.6 99.6v.4M251.2 80.5v1.9M251.2 82.6v.5"/>
<path d="M251.2 83.3v.9M104.7 108.8h4.3M105.9 106.9h.7l-.3 1.9zM106.3 105.9v2.9M110.6 108.8h.9M111.7 108.8h.5M112.4 108.8h1.9M112.4 113.3v13.2M114.5 108.8h.4M115.1 108.8h1.9M117.2 108.8h.4M117.9 108.8h1.8"/>
<path d="M119.9 108.8h.5M120.6 108.8h1.7M121.5 100.2v1.8M121.5 102.2v.4M121.5 102.8v1.7M121.5 104.8v.4M121.5 105.4v1.7M121.5 107.3v.5M121.5 108v1.7M121.5 109.9v.4M121.5 110.5v1.7M121.5 112.4v.5"/>
<path d="M121.5 113.1v1.7M121.5 115v.4M121.5 115.6v1.7M121.5 117.5v.4M121.5 118.1v1.7M122.6 108.8h.4M123.2 108.8h1.7M125.1 108.8h.4M125.7 108.8h1.7M125.9 105.3l1.4 1.4-.7 .4zM125.9 105.3l2.3 3.4M127.6 108.8h.5"/>
<path d="M128.3 108.8h1.7M128.3 108.9l4.9 7.5h2.5M130.2 108.8h.4M130.8 108.8h1.7M132.7 108.8h.4M133.3 108.8h.9M158.6 110h.9M159.7 110h.4M160.4 110h1.6M162.3 110h.4M162.9 110h1.7M164.8 110h.4"/>
<path d="M165.4 110h1.7M167.3 110h.4M167.9 110h1.8M169.8 110h.5M170.5 110h1.7M171.3 100.2v.4M171.3 100.9v1.8M171.3 102.9v.5M171.3 103.6v1.8M171.3 105.7v.4M171.3 106.3v1.9M171.3 108.4v.5"/>
<path d="M171.3 109.1v1.7M171.3 111.1v.4M171.3 111.7v1.7M171.3 113.6v.4M171.3 114.3v1.6M171.3 116.2v.4M171.3 116.8v1.7M171.3 118.7v.4M171.3 119.3v1.7M172.4 110h.5M173.1 110h1.8M175.1 110h.5"/>
<path d="M175.8 110h1.7M177.8 110h.4M178.4 110h1.8M180.4 110h.5M181.1 110h.9M201.7 109.4h.9M202.8 109.4h.4M203.5 109.4h1.8M205.5 109.4h.5M206.2 109.4h1.8M208.3 109.4h.4M209 109.4h1.8"/>
<path d="M211 109.4h.5M211.7 109.4h1.7M212.6 100.2v1.9M212.6 102.3v.5M212.6 103v1.8M212.6 105v.5M212.6 105.7v1.8M212.6 107.8v.4M212.6 108.5v1.7M212.6 110.4v.4M212.6 111.1v1.7M212.6 113v.4"/>
<path d="M212.6 113.6v1.7M212.6 115.5v.4M212.6 116.2v1.6M212.6 118v.5M212.6 118.7v1.7M213.7 109.4h.4M214.3 109.4h1.7M216.2 109.4h.4M216.8 109.4h1.7M218.7 109.4h.5M219.4 109.4h1.7M221.3 109.4h.4"/>
<path d="M221.9 109.4h1.7M223.8 109.4h.4M224.4 109.4h.9M109.8 124.9h11.7M112.4 124.9l1.9-.4v.7zM119.6 124.5l1.9 .4-1.9 .3zM121.5 120v.5M121.5 120.7v.8M121.5 123.1v3.4M171.3 121.2v.4M171.3 121.8v.9M212.6 120.6v.4"/>
<path d="M212.6 121.2v.9M25.6 144.4l4.6 2.7-4.6 2.7zM235.5 199l-6.8 1.5-.4 .5-.1 1.8"/>
<circle cx="232.9" cy="46.9" r="2.29"/>
<circle cx="102.4" cy="61.4" r="2.29"/>
<circle cx="152.5" cy="64.6" r="2.29"/>
<circle cx="194.8" cy="63.3" r="2.29"/>
<circle cx="232.9" cy="62.7" r="2.29"/>
<circle cx="232.9" cy="74" r="2.29"/>
</g>
<path d="M114.8 137.4h13.5M163.8 137.1h14.7M203.9 137.1h15.9M30.8 142h15.8" fill="none" stroke="#1b1b1b" stroke-width=".28"/>
<g font-size="4.3" fill="#1b1b1b">
<text x="114.8" y="136.8">TYPE I</text>
<text x="163.8" y="136.4">TYPE II</text>
<text x="203.9" y="136.4">TYPE III</text>
<text x="30.8" y="141.3">NOTES:</text>
</g>
<g font-size="3.5" fill="#4c4c4c">
<text x="204.6" y="49.3">A</text>
<text x="205.2" y="87.7">A</text>
</g>
<g font-size="3.5" fill="#1b1b1b">
<text x="239.6" y="94.9">SECTION A-A</text>
<text x="97.3" y="115.4">H</text>
<text x="97.2" y="122">H</text>
<text x="97.2" y="129">H</text>
<text x="235.6" y="211.8">UT2001</text>
<text x="270.5" y="211.3">H</text>
</g>
<text font-size="3.2" fill="#1b1b1b" x="226.7" y="184.2">N/A</text>
<g font-size="2.8" fill="#1b1b1b">
<text x="110.9" y="11.9">1</text>
<text x="26" y="148">1</text>
<text x="149" y="163.7">4</text>
<text x="149" y="167">3</text>
<text x="158.5" y="163.7">2</text>
<text x="158.5" y="167">2</text>
<text x="164.4" y="163.7">Generic</text>
<text x="164.4" y="167">Steel, Mild</text>
<text x="184" y="163.7">KANSAS COIL PART# KCF1845 (STOCKED ITEM)</text>
<text x="184" y="167">#8-32 X .19 SET SCR.</text>
<text x="149" y="170.3">2</text>
<text x="149" y="173.7">1</text>
<text x="158.5" y="170.3">2</text>
<text x="158.5" y="173.7">2</text>
<text x="164.4" y="170.3">Generic</text>
<text x="164.4" y="173.7">S-7</text>
<text x="184" y="173.7">.998 DIA X 1.500</text>
<text x="184" y="170.3">TCS GEN-37 PORTER PUNCH (STOCKED ITEM)</text>
<text x="251.2" y="173.7">Rc 55-58</text>
<text x="146.5" y="177.5">ITEM</text>
<text x="156.4" y="177.5">QTY</text>
<text x="166.9" y="177.5">MATERIAL</text>
<text x="207.4" y="177.5">DESCRIPTION</text>
<text x="254.2" y="177.5">H.T.</text>
<text x="264.2" y="177.5">SHT NO.</text>
<text x="70.3" y="182.2">REVISIONS</text>
<text x="175.9" y="183.9">HEX SWAGE BLOCK</text>
<text x="5.3" y="187.3">G</text>
<text x="10.5" y="187.3">MM11</text>
<text x="19.8" y="187.4">ADDED -125 PER TP831; REVISED PRINT.</text>
<text x="135.5" y="187.2">NM</text>
<text x="145.2" y="187.2">CW</text>
<text x="155.9" y="187.2">SS</text>
<text x="164.3" y="187.2">112117</text>
<text x="5.3" y="192.9">H</text>
<text x="10.4" y="192.9">MM1</text>
<text x="20.2" y="193">ADDED -126 THRU -128 PER PRODUCTIONS REQUEST; REVISED PRINT.</text>
<text x="135.8" y="192.4">MO</text>
<text x="145.7" y="192.4">DG</text>
<text x="155.2" y="192.4">DC</text>
<text x="163.8" y="192.4">012320</text>
<text x="176.5" y="195.9">M. COX</text>
<text x="210.2" y="195.9">8/12/2009</text>
<text x="267.6" y="195.9">N/A</text>
<text x="176.5" y="201.3">R. PUGH</text>
<text x="210.2" y="201.3">8/18/2009</text>
<text x="268.1" y="201.5">N/A</text>
<text x="176.5" y="206.5">E. EATER</text>
<text x="210.2" y="206.6">8/18/2009</text>
<text x="176.5" y="211.9">TONY B.</text>
<text x="210.2" y="211.9">8/18/2009</text>
</g>
<text font-size="2.3" fill="#fff" x="230.1" y="202.5">WESCON</text>
<g font-size="2.1" fill="#1b1b1b">
<text x="5.7" y="8.5">DASH</text>
<text x="14.8" y="8.4">TYPE</text>
<text x="23" y="6.5">BUTTON</text>
<text x="25.5" y="8.9">DIA</text>
<text x="35.3" y="8.4">&quot;A&quot;</text>
<text x="42.4" y="8.3">&quot;B&quot;</text>
<text x="50.6" y="8.3">&quot;C&quot;</text>
<text x="58.1" y="8.4">&quot;D&quot;</text>
<text x="66.1" y="8.3">&quot;E&quot;</text>
<text x="76.7" y="8.5">REMARKS</text>
<text x="6.4" y="12.4">-011</text>
<text x="6.4" y="15.5">-012</text>
<text x="17.3" y="14.5">II</text>
<text x="25.7" y="14.4">1/8</text>
<text x="34.3" y="14.1">.125</text>
<text x="42.3" y="14.1">.060</text>
<text x="50.1" y="14">.052</text>
<text x="58.4" y="12.5">.38</text>
<text x="58.4" y="15.6">.44</text>
<text x="141.2" y="16">+.001</text>
<text x="141.5" y="17.9">- .000</text>
<text x="6.2" y="21.9">-022</text>
<text x="6.4" y="18.7">-021</text>
<text x="17.4" y="20.6">II</text>
<text x="25.5" y="20.4">5/32</text>
<text x="34.3" y="20.4">.156</text>
<text x="42.1" y="20.4">.078</text>
<text x="49.9" y="20.4">.068</text>
<text x="58.3" y="19.1">.38</text>
<text x="58.5" y="21.9">.44</text>
<text x="6.2" y="28.2">-032</text>
<text x="6.3" y="25.2">-031</text>
<text x="17.7" y="26.9">II</text>
<text x="25.4" y="26.7">3/16</text>
<text x="34.3" y="26.9">.194</text>
<text x="42.1" y="26.6">.097</text>
<text x="50" y="26.6">.084</text>
<text x="58.4" y="28.4">.44</text>
<text x="58.6" y="25.4">.38</text>
<text x="6.1" y="34.6">-042</text>
<text x="6.2" y="31.5">-041</text>
<text x="17.4" y="33.1">II</text>
<text x="25.3" y="33.2">7/32</text>
<text x="34.3" y="33.2">.228</text>
<text x="42.2" y="33.1">.114</text>
<text x="49.9" y="33.1">.099</text>
<text x="58.4" y="31.6">.38</text>
<text x="58.6" y="34.7">.44</text>
<text x="6" y="40.9">-052</text>
<text x="6.1" y="37.8">-051</text>
<text x="17.4" y="39.5">II</text>
<text x="25.8" y="39.6">1/4</text>
<text x="34.4" y="39.5">.264</text>
<text x="42" y="39.5">.132</text>
<text x="49.9" y="39.5">.114</text>
<text x="58.5" y="41">.44</text>
<text x="58.5" y="37.9">.38</text>
<text x="6" y="47.3">-062</text>
<text x="6" y="44.2">-061</text>
<text x="17.3" y="45.9">II</text>
<text x="25.3" y="45.8">9/32</text>
<text x="34.3" y="45.9">.312</text>
<text x="42.2" y="45.9">.156</text>
<text x="49.7" y="45.8">.136</text>
<text x="58.4" y="44.2">.38</text>
<text x="58.4" y="47.3">.44</text>
<text x="112.3" y="45.8">&quot;A&quot;</text>
<text x="161.9" y="47.4">&quot;D&quot;</text>
<text x="183.7" y="47.3">R.06</text>
<text x="232.3" y="47.7">2</text>
<text x="6.1" y="50.7">-071</text>
<text x="6.1" y="53.6">-072</text>
<text x="17.4" y="52.3">II</text>
<text x="25.3" y="52.4">5/16</text>
<text x="34.3" y="52.3">.324</text>
<text x="41.7" y="52.4">.162</text>
<text x="49.8" y="52.3">.141</text>
<text x="58.3" y="50.8">.38</text>
<text x="58.5" y="53.9">.44</text>
<text x="105.3" y="48.4">&quot;C&quot;</text>
<text x="128.9" y="49.2">&quot;B&quot; TO MOLD POINT</text>
<text x="154.9" y="49.6">.38</text>
<text x="6.1" y="57">-081</text>
<text x="6.1" y="59.9">-082</text>
<text x="17.4" y="58.4">II</text>
<text x="25.8" y="58.6">3/8</text>
<text x="34.1" y="58.7">.408</text>
<text x="42.2" y="58.6">.204</text>
<text x="49.8" y="58.6">.177</text>
<text x="58.6" y="57">.38</text>
<text x="6" y="63.4">-091</text>
<text x="17.4" y="64.6">II</text>
<text x="25.2" y="64.9">7/16</text>
<text x="34.3" y="64.7">.482</text>
<text x="42.1" y="64.9">.241</text>
<text x="50" y="65">.209</text>
<text x="58.7" y="60.1">.44</text>
<text x="58.8" y="63.3">.38</text>
<text x="101.8" y="62.1">1</text>
<text x="151.9" y="65.4">1</text>
<text x="194.2" y="64.1">1</text>
<text x="232.3" y="63.5">4</text>
<text x="5.9" y="66.4">-092</text>
<text x="6" y="69.7">-101</text>
<text x="17.5" y="71.2">II</text>
<text x="25.7" y="71.4">1/2</text>
<text x="34.4" y="71.4">.554</text>
<text x="42.1" y="71.4">.277</text>
<text x="50.1" y="71.4">.240</text>
<text x="58.8" y="69.6">.38</text>
<text x="58.8" y="66.4">.44</text>
<text x="135.7" y="68.2">1.50</text>
<text x="5.9" y="72.8">-102</text>
<text x="6" y="75.9">-111</text>
<text x="17.5" y="77.4">II</text>
<text x="24.9" y="77.5">.109</text>
<text x="34.3" y="77.6">.102</text>
<text x="42.2" y="77.6">.051</text>
<text x="50" y="77.5">.044</text>
<text x="58.4" y="76.2">.38</text>
<text x="58.8" y="72.7">.44</text>
<text x="232.3" y="74.8">3</text>
<text x="6" y="79">-112</text>
<text x="6.1" y="84">-121</text>
<text x="17.4" y="83.7">II</text>
<text x="25.2" y="83.8">.468</text>
<text x="34.3" y="83.8">.450</text>
<text x="42.3" y="83.8">.225</text>
<text x="49.9" y="83.8">.195</text>
<text x="58.3" y="83.8">.44</text>
<text x="58.5" y="79.3">.44</text>
<text x="77.8" y="83.9">HARLEY</text>
<text x="6.4" y="90">-122</text>
<text x="23.5" y="89.7">3/8 HEX</text>
<text x="34.5" y="89.7">.448</text>
<text x="42.6" y="89.7">.230</text>
<text x="50.2" y="89.8">.186</text>
<text x="58.7" y="89.7">.318</text>
<text x="76.8" y="88.4">13-3000-26</text>
<text x="140.1" y="88.2">ENGRAVE BUTTON</text>
<text x="17.3" y="90.1">III</text>
<text x="76.7" y="90.8">ADJUSTER</text>
<text x="140.1" y="91.4">DIA. AS SHOWN</text>
<text x="140.1" y="94.6">TYPE I, II AND III</text>
<text x="215" y="90.8">DRILL .096 THRU</text>
<text x="215" y="93.2">DRILL &amp; TAP #8-32</text>
<text x="215" y="95.6">THD .81 DEEP</text>
<text x="6.2" y="96.3">-123</text>
<text x="17.3" y="96.5">III</text>
<text x="25.7" y="96.3">5/16</text>
<text x="34.8" y="96.3">.324</text>
<text x="42.8" y="96.3">.162</text>
<text x="50.5" y="96.3">.140</text>
<text x="58.9" y="96.3">.44</text>
<text x="6.4" y="102.4">-124</text>
<text x="17.4" y="102.6">III</text>
<text x="25.8" y="102.6">1/4</text>
<text x="34.9" y="102.5">.264</text>
<text x="42.4" y="102.7">.132</text>
<text x="49.9" y="102.7">.114</text>
<text x="58.5" y="102.7">.44</text>
<text x="104.2" y="105.1">.476</text>
<text x="6.2" y="108.9">-125</text>
<text x="17.5" y="109.1">III</text>
<text x="24.7" y="109.3">13/32</text>
<text x="34.7" y="109.2">.434</text>
<text x="42.3" y="109.2">.217</text>
<text x="50.1" y="109.2">.188</text>
<text x="58.5" y="109.1">.44</text>
<text x="6.5" y="115.7">-126</text>
<text x="17.3" y="115.5">III</text>
<text x="25.4" y="115.7">7/16</text>
<text x="34.5" y="115.8">.482</text>
<text x="42.5" y="115.7">.241</text>
<text x="50.4" y="115.6">.209</text>
<text x="58.4" y="115.7">.44</text>
<text x="135.8" y="117.2">ENGRAVE TOOL NO</text>
<text x="138.7" y="119.5">AND HEX SIZE</text>
<text x="6.9" y="121.8">-127</text>
<text x="17.4" y="122">III</text>
<text x="25.8" y="121.8">1/2</text>
<text x="34.4" y="121.9">.554</text>
<text x="42.2" y="121.9">.277</text>
<text x="50.2" y="121.8">.240</text>
<text x="58.3" y="121.9">.44</text>
<text x="104.9" y="125.6">.476</text>
<text x="140.2" y="122">AS SHOWN</text>
<text x="6.8" y="128.5">-128</text>
<text x="17.5" y="128.2">III</text>
<text x="24.8" y="128.5">15/32</text>
<text x="34.6" y="128.5">.542</text>
<text x="42.3" y="128.4">.271</text>
<text x="50.1" y="128.3">.235</text>
<text x="58.4" y="128.3">.44</text>
<text x="76.3" y="128.4">15-0530-227</text>
<text x="31.3" y="147.9">FINAL SWAGE SURFACES TO BE GROUND</text>
<text x="31.3" y="155.1">SWAGE AREAS BEFORE HEAT TREAT.</text>
<text x="31.3" y="150.3">AND POLISHED TO 7-10 RMS FINISH TO</text>
<text x="31.3" y="152.7">REMOVE STRESS RISERS IN CORNERS OF</text>
<text x="28.9" y="159.9">2. SEE TYPE I FOR MISSING DIMENSIONS AND</text>
<text x="28.9" y="167.1">3. 2 BLOCKS REQD. FOR ONE SET.</text>
<text x="31.3" y="162.3">NOTES.</text>
<text x="3.9" y="180.8">REV.</text>
<text x="4.5" y="183.2">NO.</text>
<text x="11.8" y="180.8">DWN</text>
<text x="12.9" y="183.2">BY</text>
<text x="21" y="182">EWO 26214</text>
<text x="120.7" y="182">INVENTOR</text>
<text x="135.6" y="180.8">CHK.</text>
<text x="136.7" y="183.2">BY</text>
<text x="144.3" y="183.2">ENGR.</text>
<text x="144.5" y="180.8">PROJ.</text>
<text x="153.8" y="180.8">ENGR.</text>
<text x="154.4" y="183.2">MGR.</text>
<text x="165.1" y="183.2">DATE:</text>
<text x="166" y="180.8">EFF.</text>
<text x="175.3" y="180.9">TOOL DESCRIPTION:</text>
<text x="226.1" y="180.9">PART DESCRIPTION:</text>
<text x="175.3" y="193.5">DRAWN BY:</text>
<text x="210.2" y="193.5">DATE:</text>
<text x="226" y="193.6">WESCON P/N</text>
<text x="241.5" y="195.2">N/A</text>
<text x="264.2" y="193.5">REV:</text>
<text x="175.2" y="198.9">CHECKED BY:</text>
<text x="210.2" y="198.9">DATE:</text>
<text x="264.2" y="198.9">SCALE:</text>
<text x="175.2" y="204.2">PROJECT ENGR:</text>
<text x="175.2" y="209.6">ENG MGR:</text>
<text x="210.2" y="204.2">DATE:</text>
<text x="210.2" y="209.6">DATE:</text>
<text x="226" y="209.6">TOOL NO.</text>
<text x="264.1" y="204.2">SHT.</text>
<text x="264.2" y="209.6">REV:</text>
<text x="268.9" y="206.7">1 of 1</text>
<text x="16" y="210.8">TOLERANCE UNLESS SPECIFIED:</text>
<text x="58.9" y="210.8">DECIMAL</text>
<text x="70.7" y="210.8">.XX =±.005</text>
<text x="88.4" y="210.8">.XXX =±.001</text>
<text x="106.5" y="210.8">FRACT. = ± 1/32</text>
<text x="129.7" y="210.8">ANGULAR = ±1/2°</text>
</g>
<text font-size="2" fill="#1b1b1b" x="134.9" y="17.1">⌀.998</text>
<g font-size="1.6" fill="#1b1b1b">
<text x="244.3" y="200.3">WESCON CONTROLS</text>
<text x="247.2" y="203.7">Wichita KS. 67217</text>
<text x="247.7" y="202">2533 S. West St.</text>
</g>
<text font-size="1" fill="#fff" x="232.8" y="203.6">CONTROLS</text>
</svg>
